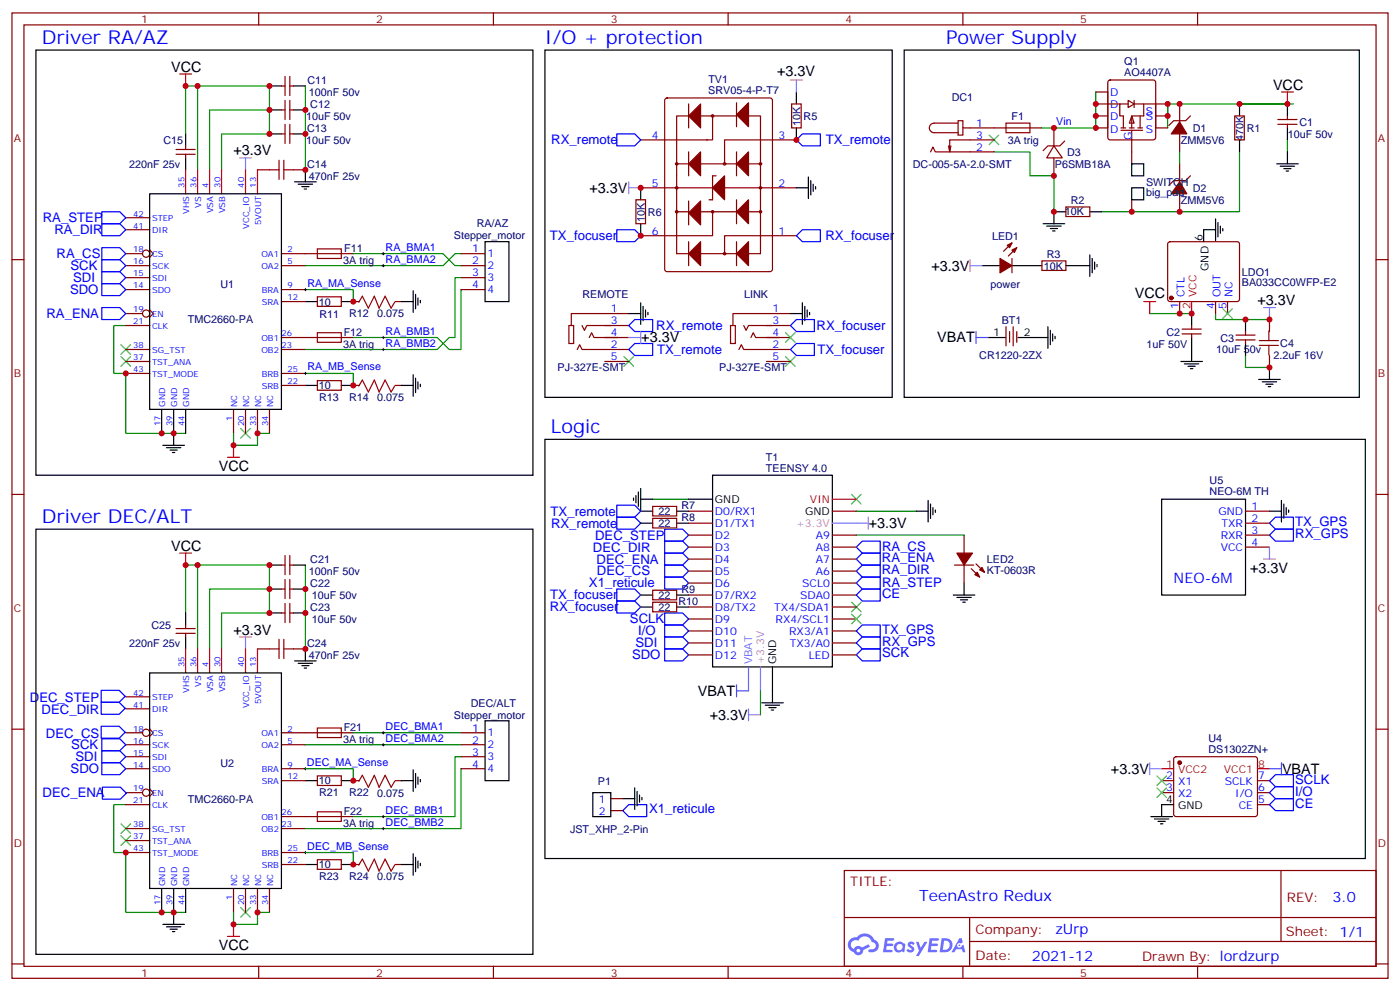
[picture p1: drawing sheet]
<svg xmlns="http://www.w3.org/2000/svg" width="412mm" height="292mm" viewBox="0 0 412 292" stroke-linecap="round" stroke-linejoin="round" font-family="sans-serif">
<g fill="none" stroke="#870000" stroke-width=".35">
<path d="M3.5 3.8h405.4v284.3h-405.4zM7.1 7.3h398.2v277.3h-398.2zM76.2 3.8v3.5M145.3 3.8v3.5M214.5 3.8v3.5M283.6 3.8v3.5M352.8 3.8v3.5M3.5 76.5h3.6M405.3 76.5h3.6M3.5 145.6h3.6M405.3 145.6h3.6M3.5 214.8h3.6"/>
<path d="M405.3 214.8h3.6M248.7 256.4h156.6v28.2h-156.6zM377.3 256.4v20.9M248.7 270.2h156.5M285.6 277.3h119.6M285.6 270.2v14.2M3.5 283.9h3.6M76.2 284.6v3.5M145.3 284.6v3.5M214.5 284.6v3.5M283.6 284.6v3.5M352.8 284.6v3.5"/>
<path d="M405.3 283.9h3.6"/>
</g>
<g fill="#5487ff">
<path d="M267.7 277.6a1.22 1.22 0 0 1 1.7 .2l-.4 .6a.47 .47 0 0 0-.3-.4 .47 .47 0 0 0-.5 .2l.1 .2a1.14 1.14 0 0 1 .8 1.8 1.14 1.14 0 0 1-1.9 0l-.2-.2 .5-.6 .7 .5a.29 .29 0 0 0 .3-.3 .29 .29 0 0 0-.2-.3 1.04 1.04 0 0 1-.6-1.7z"/>
<path d="M260.7 276.3h2.4l.3 .2-.2 .5-1.8 .1-.1 .8h1.5l.3 .4-.3 .4h-1.6l-.2 1.1h1.7l.2 .3-.2 .3-2.6 .1z"/>
<path d="M273.8 276.3h2.4l.3 .2-.1 .5-1.8 .1-.2 .8h1.6l.3 .4-.4 .4h-1.6l-.1 1.1h1.7l.2 .3-.2 .3-2.6 .1z"/>
<path d="M282.6 276.3h.7l.3 1.3-.6 .3a.69 .69 0 0 0-1 .3 .69 .69 0 0 0 .4 .9 .69 .69 0 0 0 .9-.6l.5-.2 .6 2.2h-.8l-.2-.9h-1.8l-.5 .9h-.8z"/>
<path d="M269.8 277.4h.8l.6 1.8 1.1-1.8h.9l-2.6 4.2h-.8l.9-1.5z"/>
<path d="M277.4 276.3l-.6 4.2h1.3a2.11 2.11 0 0 0 2.5-2.1 2.11 2.11 0 0 0-2.5-2.1zM278.1 277.1a1.39 1.39 0 0 1 1.7 1.4 1.39 1.39 0 0 1-1.8 1.3h-.3z"/>
<path d="M263.7 277.9a1.54 1.54 0 0 0-.1 2.2 1.54 1.54 0 0 0 2.2 .1l.6 .3 .3-2.3-.2-.3h-.4a1.49 1.49 0 0 0-2.4 0zM264 278.9a.94 .94 0 0 1 1.8 0 .94 .94 0 0 1-1.8 0z"/>
<path d="M250.4 276.7a2.18 2.18 0 0 0 1.1 3.7 1.44 1.44 0 0 0 1.6 .9 1.44 1.44 0 0 0 1.2-1.4l2-1.1-.5-.7-1.9 1a1.47 1.47 0 0 0-2.4 .4 1.39 1.39 0 0 1-.7-1.9 1.39 1.39 0 0 1 2-.5 2.12 2.12 0 0 1 2.2-1.3 2.12 2.12 0 0 1 1.9 1.7 1.14 1.14 0 0 1 1.1 1.4 1.14 1.14 0 0 1-1.7 .7 .43 .43 0 0 0-.5 .4 .43 .43 0 0 0 .4 .5 1.98 1.98 0 0 0 2.5-1.2 1.98 1.98 0 0 0-1.2-2.6 3.1 3.1 0 0 0-5.3-.6l-.9 .1zM252.3 280a.55 .55 0 0 1 1.1 0 .55 .55 0 0 1-1.1 0z"/>
<circle cx="282.6" cy="278.4" r=".26"/>
</g>
<g fill="none" stroke="#000" stroke-width=".35">
<path d="M266.3 14.7h134.1v102.4h-134.1zM54.7 39.4v3.6M79.4 25.3h3.5M79.4 39.4h3.5M79.4 32.4h3.5M86.4 25.3h3.6M86.4 39.4h3.6M86.4 32.4h3.6M54.7 46.5v3.5M289.3 78.2h5.3M298.1 78.2h8.8M314 78.2h7"/>
<path d="M321 75.1v6.3M321.7 76.1v4.3M322.4 77.2v2.1M323.1 77.9v.7M90 88.8h3.5M100.5 88.8h3.6M90 113.5h3.5M100.5 113.5h3.6M79.4 173.5h3.5M79.4 166.4h3.5M86.4 173.5h3.6M86.4 166.4h3.6"/>
<path d="M54.7 180.6v3.5M54.7 187.6v3.5M79.4 180.6h3.5M86.4 180.6h3.6M90 229.9h3.5M100.5 229.9h3.6M90 254.6h3.5M100.5 254.6h3.6"/>
</g>
<g fill="none" stroke="#870000" stroke-width=".35">
<path d="M82.9 25.3h1.1M82.9 39.4h1.1M82.9 32.4h1.1M84 22.5v5.7M84 29.6v5.6M84 36.6v5.7M85.4 22.5v5.7M85.4 29.6v5.6M85.4 36.6v5.7M85.4 25.3h1M85.4 39.4h1M85.4 32.4h1"/>
<path d="M322.8 34.1h3.5M322.8 30.6h7M322.8 27.1h3.5v10.6h-3.5M326.6 23.8l.4-.2h12.7l.5 .2 .2 .5v16.2l-.2 .5-.5 .2h-12.7l-.5-.2-.2-.5v-16.2zM333.4 38.4v6.3M336.9 30.6h7.1M340.4 34.1h3.6M340.4 30.6v7.1h3.6M347.5 30.6v5.3M347.5 39.4v5.3M350.7 34.1l-1.5 1.5h-3.5l-1.4 1.4M51.9 45.4h5.6"/>
<path d="M51.9 44h5.6M54.7 43v1M54.7 45.4v1.1M75.8 50h3.6M86.4 50h3.6M347.5 48.3v5.3M347.5 57.1v5.3M350.7 51.8l-1.5 1.4h-3.5l-1.4 1.4M298.1 71.5l-2.5 2.5M298.1 76.1v4.3M299.5 73l-2.5 2.4M306.9 76.8h7.1v2.9h-7.1z"/>
<path d="M93.5 87.4h7v2.8h-7zM93.5 112.1h7v2.8h-7zM104.1 113.5h1.7M116.4 113.5h1.8M82.9 173.5h1.1M82.9 166.4h1.1M84 163.6v5.7M84 170.7v5.6M84 177.7v5.7M85.4 163.6v5.7M85.4 170.7v5.6M85.4 177.7v5.7"/>
<path d="M85.4 173.5h1M85.4 166.4h1M51.9 186.5h5.6M51.9 185.1h5.6M54.7 184.1v1M54.7 186.5v1.1M75.8 191.1h3.6M82.9 180.6h1.1M85.4 180.6h1M86.4 191.1h3.6M93.5 228.5h7v2.9h-7zM104.1 229.9h1.7"/>
<path d="M116.4 229.9h1.8M93.5 253.2h7v2.8h-7zM104.1 254.6h1.7M116.4 254.6h1.8"/>
</g>
<path d="M79.4 50h2.8M82.2 47.2v5.6M83.6 50h2.8M83.6 47.2v5.6M105.7 113.7l1-1.8 1.8 3.6 1.8-3.6 1.4 3.6 1.7-3.6 1.8 3.6 1.1-1.8M79.4 191.1h2.8M82.2 188.3v5.7M83.6 188.3v5.7M83.6 191.1h2.8M105.7 230.1l1-1.7 1.8 3.5 1.8-3.5 1.4 3.5 1.7-3.5 1.8 3.5 1.1-1.8M105.7 254.8l1-1.8 1.8 3.6 1.8-3.6 1.4 3.6 1.7-3.6 1.8 3.6 1.1-1.8" fill="none" stroke="#a10000" stroke-width=".35"/>
<g fill="none" stroke="#008700" stroke-width=".35">
<path d="M58.2 25.3h-3.5v14.1M79.4 32.4h-17.7v17.6M90 25.3v24.7M344 30.6v7.1M379.2 30.6h-35.2v3.5M58.2 50v-24.7h21.2v14.1h-14.1v10.6M37 95.9h-3.5v14.1h3.5v17.6h17.7M90 85.3h14.1v3.5M58.2 166.4h-3.5v14.2M79.4 173.5h-17.7v17.6M90 166.4v24.7M58.2 191.1v-24.7h21.2v14.2h-14.1v10.5"/>
<path d="M37 237h-3.5v14.1h3.5v17.6h17.7"/>
</g>
<path d="M35.6 105.1l2.9 2.8M35.6 101.5l2.9 2.9M38.5 105.1l-2.9 2.8M38.5 101.5l-2.9 2.9M70.9 126.2l2.8 2.8M73.7 126.2l-2.8 2.8M35.6 242.6l2.9 2.9M35.6 246.2l2.9 2.8M38.5 242.6l-2.9 2.9M38.5 246.2l-2.9 2.8M70.9 267.3l2.8 2.9M73.7 267.3l-2.8 2.9" fill="none" stroke="#3c3" stroke-width=".35"/>
<path d="M70.6 46.5h3.5M72.3 46.5v3.5M70.6 187.6h3.5M72.3 187.6v3.5" fill="none" stroke="#f0f" stroke-width=".35"/>
<path d="M52.9 21.8h3.5M54.7 21.8v3.5M52.9 162.9h3.5M54.7 162.9v3.5" fill="none" stroke="#f00" stroke-width=".35"/>
<g fill="#870000" stroke="#870000" stroke-width=".35">
<path d="M294.6 76.1l3.5 2.1-3.5 2.2z"/>
<path d="M298.1 73.7l1.4-.7-.7 1.4z"/>
<path d="M296.7 72.2l1.4-.7-.7 1.5z"/>
<path d="M347.5 53.6l2.1 3.5h-4.6z"/>
<path d="M347.5 35.9l2.1 3.5h-4.6z"/>
</g>
<g fill="#fff" stroke="#870000" stroke-width=".35">
<path d="M333.4 34.1l.7 2.2h-1.4z"/>
<path d="M332.3 29.6l1.8 1-1.8 1.1z"/>
</g>
<g fill="none" stroke="#870000" stroke-width=".35">
<path d="M282.2 35.6h1.4v4.2h-1.4zM282.2 36.3h-7a1.41 1.41 0 0 0-1.4 1.4 1.41 1.41 0 0 0 1.4 1.4h7M283.6 37.7h23.3M310.4 37.7v5.3M330.2 38.4h6.3M330.2 37.7h1.4M332.3 30.6h-2.5v3.5h1.1v3.6M332.7 37.7h1.4M334.1 30.6h2.8v3.5h-3.5v3.6M334.1 29.6v2.1M335.1 37.7h1.4M335.8 34.1v3.6"/>
<path d="M363.7 34.1h2.8v7.1h-2.8zM376.4 35.2h5.7M376.4 36.6h5.7M379.2 34.1v1.1M379.2 36.6v1.1M274.1 44.7l.7-1.4 .7 1.4h17.3M280.1 43l-.3 1.7M292.8 41.2h-13v3.5l-.4-1.7M310.4 43l2.5 3.5h-4.6zM310.4 46.5v5.3M313.6 41.6l-1.4 1.4h-3.5l-1.4 1.4M37 67.7h7.1"/>
<path d="M37 64.1h7.1M37 78.2h7.1M37 74.7h5M44.1 73.7l1.1 1-1.1 1.1M82.9 78.2h7.1M82.9 74.7h21.2M135.8 78.2h7.1M135.8 74.7h7.1M314 61h7v2.8h-7zM344.2 71.4l.5-.2h19.7l.5 .2 .2 .5v16.2l-.2 .5-.5 .2h-19.7l-.5-.2-.2-.5v-16.2zM37 81.8h7.1M37 85.3h7.1"/>
<path d="M37 92.4h5M37 95.9h7.1M44.1 91.3l1.1 1.1-1.1 1M82.9 85.3h7.1M82.9 88.8h7.1M82.9 99.4h21.2M104.1 88.8h1.7M116.4 88.8h1.8M135.8 81.8h7.1M135.8 85.3h7.1M167.6 95.9h1.4v5.3h-1.4zM171.4 95.9l.8 1.4 .7-1.4h7"/>
<path d="M173.6 99.4l.7-1.4 .7 1.4h7M178.2 95.9h7M178.2 99.4h7M185.2 92.4h-16.9v3.5M215.2 95.9h1.4v5.3h-1.4zM219.1 95.9l.7 1.4 .7-1.4h7M221.2 99.4l.7-1.4 .7 1.4h7.1M225.8 95.9h7M225.8 99.4h7M232.8 92.4h-16.9v3.5M296.3 96.2v5.7M297.4 97.6v3.2"/>
<path d="M298.4 96.2v5.7M299.5 97.6v3.2M347.5 88.8v3.6M348.2 98.4h5.6M348.2 96.9h5.6M351 95.9v1M351 98.4v1M358.1 88.8v3.6M361.6 88.8v3.6M364.1 98.7h5.6M366.9 97.6v1.1M373.9 94.1v3.5"/>
<path d="M37 106.5h7.1M37 110h7.1M37 102.9h7.1M82.9 110h7.1M82.9 102.9h7.1M82.9 113.5h7.1M170 102.9l.7-1.4 .7 1.4h13.8M178.2 106.5h7M217.7 102.9l.7-1.4 .7 1.4h13.7M225.8 106.5h7M364.1 100.1h5.6M366.9 100.1v1.1"/>
<path d="M373.9 104.7v3.5M68.8 120.6v7M72.3 120.6v7M75.8 120.6v7M79.4 120.6v7M202.8 150.6h7.1M202.8 154.1h7.1M202.8 157.6h7.1M245.2 150.6h7M245.2 157.6h7M284 157.6v5.3M366.9 150.6h7"/>
<path d="M366.9 154.1h7M366.9 157.6h7M202.8 161.1h7.1M202.8 164.7h7.1M202.8 168.2h7.1M202.8 171.7h7.1M202.8 175.3h7.1M202.8 178.8h7.1M245.2 161.1h7M245.2 164.7h7M245.2 168.2h7M245.2 171.7h7"/>
<path d="M245.2 175.3h7M245.2 178.8h7M281.2 166.4h5.6M284 166.4v5.3M286.1 167.5l2.5 2.5M287.5 166.1l2.5 2.5M366.9 161.1h7M202.8 182.3h7.1M202.8 185.8h7.1M202.8 189.4h7.1M202.8 192.9h7.1M245.2 182.3h7"/>
<path d="M245.2 185.8h7M245.2 189.4h7M245.2 192.9h7M37 208.8h7.1M37 205.2h7.1M37 219.4h7.1M37 215.8h5M44.1 214.8l1.1 1-1.1 1.1M82.9 219.4h7.1M82.9 215.8h21.2M37 222.9h7.1M37 226.4h7.1"/>
<path d="M37 233.5h5M37 237h7.1M44.1 232.4l1.1 1.1-1.1 1M82.9 226.4h7.1M82.9 229.9h7.1M179.9 235.2h3.5M179.9 238.8h3.5M342.2 233.5h3.5M342.2 229.9h3.5M346 223.1l.4-.2h23.3l.5 .2 .2 .5v16.5l-.7 .4h-23.5l-.5-.7v-16.2zM370.4 233.5h3.5M370.4 237h3.5"/>
<path d="M370.4 229.9h3.5M37 247.6h7.1M37 251.1h7.1M37 244.1h7.1M82.9 251.1h7.1M82.9 244.1h7.1M82.9 254.6h7.1M82.9 240.5h21.2M68.8 261.7v7M72.3 261.7v7M75.8 261.7v7M79.4 261.7v7"/>
<circle cx="43" cy="74.7" r="1.06"/>
<circle cx="43" cy="92.4" r="1.06"/>
<circle cx="43" cy="215.8" r="1.06"/>
<circle cx="43" cy="233.5" r="1.06"/>
</g>
<g fill="none" stroke="#008700" stroke-width=".35">
<path d="M322.8 27.1v10.6h-15.9M365.1 30.6h15.9M292.8 44.7h10.6v7.1h7v10.6M365.1 44.7v17.7h-40.5M379.2 41.2v3.5M104.1 74.7h26.4l3.6 3.5h1.7M135.8 74.7h-1.7l-3.6 3.5h-40.5M135.8 85.3v17.6h-3.5l-3.5-3.5h-24.7M135.8 81.8h-1.7v17.6h-1.8l-3.5 3.5h-38.8M338.7 92.4h12.3M358.1 92.4v1.7h15.8M90 110h14.1v3.5"/>
<path d="M366.9 104.7v3.5h7M68.8 127.6v3.6h7v-3.6h3.6M192.3 147h10.5M252.2 157.6h31.8M252.2 150.6h17.7M90 219.4h45.8M104.1 215.8h31.7M90 226.4h14.1v3.5M135.8 222.9h-1.7v17.6h-30M135.8 226.4v17.7h-45.8M90 251.1h14.1v3.5M68.8 268.7v3.6h7v-3.6h3.6"/>
</g>
<g fill="none" stroke="#3c3" stroke-width=".35">
<path d="M291.4 39.8l2.8 2.8M294.2 39.8l-2.8 2.8M231.4 98l2.8 2.8M234.2 98l-2.8 2.8M360.2 90.9l2.8 2.9M363 90.9l-2.8 2.9M183.8 105.1l2.8 2.8M186.6 105.1l-2.8 2.8M231.4 105.1l2.8 2.8M234.2 105.1l-2.8 2.8M250.8 145.6l2.8 2.8M253.6 145.6l-2.8 2.8"/>
<path d="M250.8 177.4l2.8 2.8M253.6 177.4l-2.8 2.8M340.8 228.5l2.8 2.9M340.8 232.1l2.8 2.8M343.6 228.5l-2.8 2.9M343.6 232.1l-2.8 2.8"/>
</g>
<g fill="none" stroke="#000" stroke-width=".35">
<path d="M10.6 14.7h146.4v125.3h-146.4zM365.1 30.6v3.5M379.2 30.6v3.5M379.2 37.7v3.5M44.1 57.1h38.8v63.5h-38.8zM365.1 41.2v3.5M376.1 48.3h6.3M377.1 49h4.3M378.2 49.7h2.1M378.9 50.4h.7M379.2 44.7v3.6M142.9 71.2h7v17.6h-7z"/>
<path d="M307.3 65.9h6.3M308.3 66.6h4.3M309.4 67.3h2.1M310.1 68h.7M314 62.4h-3.6v3.5M321 62.4h3.6M358.1 67.7h-3.6v3.5M358.1 64.5v6.3M358.8 65.5v4.3M359.5 66.6v2.1M360.2 67.3v.7M185.2 92.4h3.5"/>
<path d="M188.7 89.2v6.3M189.4 90.2v4.3M190.1 91.3v2.1M190.9 92v.7M232.8 92.4h3.6M236.4 89.2v6.3M237.1 90.2v4.3M237.8 91.3v2.1M238.5 92v.7M291 99.4h5.3M299.9 99.4h8.8M308.7 96.2v6.4"/>
<path d="M309.4 97.3v4.2M310.1 98.4v2.1M310.8 99.1v.7M351 92.4v3.5M351 99.4v7.1M366.9 94.1v3.5M347.8 106.5h6.4M348.9 107.2h4.2M350 107.9h2.1M350.7 108.6h.7M366.9 101.2v3.5M370.8 111.8h6.3"/>
<path d="M371.8 112.5h4.3M372.9 113.2h2.1M373.6 113.9h.7M373.9 108.2v3.6M47.6 120.6v7M51.2 120.6v7M54.7 120.6v7M160.5 129.4h241.7v123.5h-241.7zM209.9 140h35.3v56.4h-35.3zM10.6 155.9h146.4v125.2h-146.4zM186.6 146.7v.7M187.3 146v2.1"/>
<path d="M188 144.9v4.3M188.7 143.9v6.3M188.7 147h3.6M202.8 147h7.1M269.9 150.6h3.5M273.4 147.4v6.3M274.1 148.4v4.3M274.8 149.5v2.1M275.5 150.2v.7M342.2 147h24.7v28.3h-24.7zM373.9 150.6h3.6M377.5 147.4v6.3"/>
<path d="M378.2 148.4v4.3M378.9 149.5v2.1M379.6 150.2v.7M280.8 175.3h6.4M281.9 176h4.2M282.9 176.7h2.1M283.6 177.4h.7M284 171.7v3.6M44.1 198.2h38.8v63.5h-38.8zM227.5 196.4v10.6M224.4 207h6.3M225.4 207.7h4.3"/>
<path d="M226.5 208.4h2.1M227.2 209.1h.7M174.6 233.5h5.3v7h-5.3zM183.4 235.2h3.6M187 232.1v6.3M187.7 233.1v4.2M188.4 234.2v2.1M189.1 234.9v.7M345.7 237h-3.5v3.5M339 240.5h6.4M340.1 241.2h4.2M341.1 241.9h2.2"/>
<path d="M341.8 242.6h.7M47.6 261.7v7M51.2 261.7v7M54.7 261.7v7"/>
</g>
<g fill="none" stroke="#f00" stroke-width=".35">
<path d="M54.7 50v7.1M58.2 50v7.1M61.7 50v7.1M65.3 50v7.1M72.3 50v7.1M75.8 50v7.1M351 88.8v3.6M67 134.7h3.6M68.8 131.2v3.5M245.2 147h7M54.7 191.1v7.1M58.2 191.1v7.1"/>
<path d="M61.7 191.1v7.1M65.3 191.1v7.1M72.3 191.1v7.1M75.8 191.1v7.1M342.2 226.4h3.5M370.4 226.4h3.5M67 275.8h3.6M68.8 272.3v3.5"/>
</g>
<g fill="#870000" stroke="#870000" stroke-width=".35">
<path d="M287.2 169.3l.7-.7 .7 1.4z"/>
<path d="M288.6 167.9l.7-.8 .7 1.5z"/>
<path d="M281.9 162.9h4.6l-2.5 3.5z"/>
<circle cx="345" cy="87.8" r=".53"/>
<circle cx="347.5" cy="224.6" r=".53"/>
</g>
<path d="M296.3 36.3h7.1v2.8h-7.1zM93.5 73.3h7v2.8h-7zM93.5 98h7v2.8h-7zM105.7 89l1-1.8 1.8 3.6 1.8-3.6 1.4 3.6 1.7-3.6 1.8 3.6 1.1-1.8M373.8 97.5v2.8M370.9 101.7h5.7M370.9 100.3h5.7M373.8 101.7v2.9M93.5 214.4h7v2.8h-7zM93.5 239.1h7v2.8h-7z" fill="none" stroke="#a10000" stroke-width=".35"/>
<g fill="none" stroke="#00f" stroke-width=".35">
<path d="M30 76.5h5.3l1.7 1.7-1.7 1.8h-5.3zM30 62.4h5.3l1.7 1.7-1.7 1.8h-5.3zM30 65.9h5.3l1.7 1.8-1.7 1.7h-5.3zM30 73h5.3l1.7 1.7-1.7 1.8h-5.3zM30 80h5.3l1.7 1.8-1.7 1.7h-5.3zM30 83.5h5.3l1.7 1.8-1.7 1.8h-5.3zM30 90.6h5.3l1.7 1.8-1.7 1.7h-5.3zM185.2 95.9l1.8-1.8h5.3v3.5h-5.3zM187 101.2h5.3v3.5h-5.3l-1.8-1.8zM195.8 155.9h5.3l1.7 1.7-1.7 1.8h-5.3zM195.8 159.4h5.3l1.7 1.7-1.7 1.8h-5.3zM373.9 154.1l1.8-1.8h5.3v3.6h-5.3z"/>
<path d="M373.9 157.6l1.8-1.7h5.3v3.5h-5.3zM195.8 170h5.3l1.7 1.7-1.7 1.8h-5.3zM195.8 162.9h5.3l1.7 1.8-1.7 1.7h-5.3zM195.8 166.4h5.3l1.7 1.8-1.7 1.8h-5.3zM252.2 171.7l1.8-1.7h5.3v3.5h-5.3zM252.2 168.2l1.8-1.8h5.3v3.6h-5.3zM252.2 161.1l1.8-1.7h5.3v3.5h-5.3zM252.2 164.7l1.8-1.8h5.3v3.5h-5.3zM195.8 187.6h5.3l1.7 1.8-1.7 1.7h-5.3zM195.8 191.1h5.3l1.7 1.8-1.7 1.8h-5.3zM195.8 184.1h5.3l1.7 1.7-1.7 1.8h-5.3zM195.8 180.6h5.3l1.7 1.7-1.7 1.8h-5.3z"/>
<path d="M252.2 192.9l1.8-1.8h5.3v3.6h-5.3zM252.2 185.8l1.8-1.7h5.3v3.5h-5.3zM252.2 189.4l1.8-1.8h5.3v3.5h-5.3zM29.8 203.3h5.3l1.8 1.8-1.8 1.8h-5.3zM29.8 206.9h5.3l1.8 1.7-1.8 1.8h-5.3zM29.8 213.9h5.3l1.8 1.8-1.8 1.7h-5.3zM30 217.6h5.3l1.7 1.8-1.7 1.7h-5.3zM30 221.1h5.3l1.7 1.8-1.7 1.7h-5.3zM30 224.6h5.3l1.7 1.8-1.7 1.8h-5.3zM30.2 231.9h5.3l1.7 1.7-1.7 1.8h-5.3zM183.4 238.8l1.8-1.8h5.3v3.5h-5.3zM373.9 229.9l1.8-1.7h5.3v3.5h-5.3z"/>
<path d="M373.9 233.5l1.8-1.8h5.3v3.5h-5.3zM373.9 237l1.8-1.8h5.3v3.6h-5.3z"/>
</g>
<path d="M89.6 85.3h.7M90 84.9v.8M89.6 110h.7M90 109.6v.7M89.6 226.4h.7M90 226.1v.7M89.6 251.1h.7M90 250.8v.7" fill="none" stroke="#000" stroke-width=".29"/>
<path d="M245.2 154.1h7M224 196.4v7.1" fill="none" stroke="#f0f" stroke-width=".35"/>
<path d="M220.5 196.4v7.1" fill="none" stroke="#93f" stroke-width=".35"/>
<path d="M196 29.1l.5-.2h30.3l.7 .4v50l-.4 .7h-30.6l-.7-.5v-49.9z" fill="#fff" stroke="#870000" stroke-width=".35"/>
<g fill="none" stroke="#870000" stroke-width=".35">
<path d="M188.7 55.3h7.1M188.7 41.2h7.1M199.3 51.8v22.9h24.7v-22.9M202.8 59.2v7.1M211 51.8h-1.1v7h-1.1M217 58.8v7.1M227.5 55.3h7.1M227.5 41.2h7.1M199.3 62.4h24.7M202.8 71.2v7M209.9 62.4v7h-21.2M217 71.2v7"/>
<path d="M234.6 69.4h-21.2v5.3"/>
</g>
<g fill="#870000" stroke="#870000" stroke-width=".35">
<path d="M217 74.7l3.5-3.5v7z"/>
<path d="M202.8 74.7l3.6-3.5v7z"/>
<path d="M209.9 55.3l3.5-3.5v7z"/>
<path d="M202.8 62.7l3.6-3.5v7.1z"/>
<path d="M217 62.4l3.5-3.6v7.1z"/>
</g>
<circle cx="208.1" cy="41.2" r=".18" fill="#870000"/>
<path d="M199.3 55.3h10.6M213.4 55.3h14.1" fill="none" stroke="#870000" stroke-width=".35"/>
<g fill="#870000">
<circle cx="213.1" cy="74.7" r=".18"/>
<circle cx="209.5" cy="62.4" r=".18"/>
</g>
<g fill="#870000" stroke="#870000" stroke-width=".35">
<path d="M217 48.3l3.5-3.6v7.1z"/>
<path d="M202.8 48.3l3.6-3.6v7.1z"/>
<path d="M202.8 34.1l3.6-3.5v7.1z"/>
<path d="M217 33.8l3.5-3.5v7z"/>
</g>
<g fill="none" stroke="#870000" stroke-width=".35">
<path d="M202.8 34.1h-3.5v14.2M202.8 30.6v7.1M206.4 34.1h10.6M209.9 34.1v7.1h-14.1M217 30.3v7M220.5 34.1h3.5v14.2M233.2 30.6h2.8v7.1h-2.8zM187.3 58.8h2.8v7.1h-2.8zM195.8 55.3h3.5M202.8 48.3h-3.5v3.5M202.8 44.7v7.1M206.4 48.3h10.6"/>
<path d="M217 44.7v7.1M220.5 48.3h3.5v3.5M227.5 41.2h-14.1v7.1M333.4 44.7v3.6M333.4 58.8v3.6M192.3 149.2h7v2.8h-7zM192.3 152.7h7v2.8h-7zM192.3 173.8h7v2.9h-7zM192.3 177.4h7v2.8h-7zM135.8 219.4h7.1M135.8 215.8h7.1M135.8 226.4h7.1"/>
<path d="M135.8 222.9h7.1"/>
<circle cx="209.9" cy="34.1" r=".35"/>
<circle cx="199.3" cy="48.3" r=".35"/>
<circle cx="199.3" cy="55.3" r=".35"/>
<circle cx="213.4" cy="48.3" r=".35"/>
<circle cx="224" cy="48.3" r=".35"/>
<circle cx="224" cy="55.3" r=".35"/>
<circle cx="199.3" cy="62.4" r=".35"/>
<circle cx="209.9" cy="62.4" r=".35"/>
<circle cx="213.4" cy="74.7" r=".35"/>
<circle cx="224" cy="62.4" r=".35"/>
</g>
<g fill="none" stroke="#000" stroke-width=".35">
<path d="M160.5 14.7h102.3v102.4h-102.3zM234.6 27.1v3.5M234.6 37.7v3.5M86.8 53.6h6.3M87.8 54.3h4.3M88.9 55h2.1M89.6 55.7h.7M90 50v3.6M188.7 55.3v3.5M234.6 55.3h3.5M238.1 52.1v6.4M238.8 53.2v4.2"/>
<path d="M239.5 54.3v2.1M240.2 55v.7M333.4 48.3h3.5v3.5h-3.5zM333.4 55.3h3.5v3.5h-3.5zM188.7 65.9v3.5M118.2 88.8h3.5M121.7 85.7v6.3M122.4 86.7v4.2M123.1 87.8v2.1M123.8 88.5v.7M118.2 113.5h3.5M121.7 110.3v6.4"/>
<path d="M122.4 111.4v4.2M123.1 112.5v2.1M123.8 113.2v.7M48 131.2h6.3M49 131.9h4.3M50.1 132.6h2.1M50.8 133.3h.7M51.2 127.6v3.6M188.7 150.6h3.6M188.7 154.1h3.6M199.3 150.6h3.5M199.3 154.1h3.5"/>
<path d="M188.7 175.3h3.6M188.7 178.8h3.6M199.3 175.3h3.5M199.3 178.8h3.5M86.8 194.7h6.3M87.8 195.4h4.3M88.9 196.1h2.1M89.6 196.8h.7M90 191.1v3.6M142.9 212.3h7v17.6h-7zM118.2 229.9h3.5M121.7 226.8v6.3"/>
<path d="M122.4 227.8v4.3M123.1 228.9v2.1M123.8 229.6v.7M118.2 254.6h3.5M121.7 251.5v6.3M122.4 252.5v4.3M123.1 253.6v2.1M123.8 254.3v.7M48 272.3h6.3M49 273h4.3M50.1 273.7h2.1M50.8 274.4h.7"/>
<path d="M51.2 268.7v3.6"/>
</g>
<path d="M181.7 39.4h5.3l1.7 1.8-1.7 1.8h-5.3zM234.6 41.2l1.8-1.8h5.3v3.6h-5.3zM181.7 67.7h5.3l1.7 1.7-1.7 1.8h-5.3zM236.4 67.7h5.3v3.5h-5.3l-1.8-1.8zM232.8 95.9l1.8-1.8h5.3v3.5h-5.3zM234.6 101.2h5.3v3.5h-5.3l-1.8-1.8zM181.7 148.8h5.3l1.7 1.8-1.7 1.7h-5.3zM181.7 152.3h5.3l1.7 1.8-1.7 1.8h-5.3zM181.7 177h5.3l1.7 1.8-1.7 1.8h-5.3zM181.7 173.5h5.3l1.7 1.8-1.7 1.7h-5.3zM254 173.5h5.3v3.5h-5.3l-1.8-1.7z" fill="none" stroke="#00f" stroke-width=".35"/>
<g fill="none" stroke="#000" stroke-width=".29">
<path d="M310.1 37.7h.7M310.4 37.3v.7M112.5 74.7h.7M112.5 78.2h.7M112.9 74.4v.7M112.9 77.9v.7M112.5 99.4h.7M112.9 99.1v.7M112.5 102.9h.7M112.9 102.6v.7M112.5 215.8h.7M112.5 219.4h.7"/>
<path d="M112.9 215.5v.7M112.9 219v.7M112.5 240.5h.7M112.5 244.1h.7M112.9 240.2v.7M112.9 243.7v.7"/>
</g>
<g fill="none" stroke="#f0f" stroke-width=".35">
<path d="M232.8 23.6h3.6M234.6 23.6v3.5M185.2 55.3h3.5M185.2 53.6v3.5M285.8 78.2h3.5M285.8 76.5v3.5M185.2 99.4h3.5M188.7 97.6v3.6M372.2 90.6h3.5M373.9 90.6v3.5M252.2 154.1h3.6M255.8 152.3v3.6"/>
<path d="M372.2 164.7h3.5M373.9 161.1v3.6M220.5 210.5h3.5M220.5 208.8v3.5M338.7 226.4h3.5M338.7 224.6v3.6"/>
</g>
<path d="M377.5 27.1h3.5M379.2 27.1v3.5M336.9 88.8h3.5M338.7 88.8v3.6" fill="none" stroke="#f00" stroke-width=".35"/>
<path d="M347.5 44.7v3.6M224 203.5v7" fill="none" stroke="#008700" stroke-width=".35"/>
<path d="M287.5 99.4h3.5M287.5 97.6v3.6M217 203.5h3.5M217 201.7v3.5M373.9 226.4h3.6M377.5 224.6v3.6" fill="none" stroke="#90f" stroke-width=".35"/>
<path d="M250.8 180.9l2.8 2.8M253.6 180.9l-2.8 2.8" fill="none" stroke="#3c3" stroke-width=".35"/>
<g fill="#c00">
<circle cx="51.2" cy="127.6" r=".88"/>
<circle cx="47.6" cy="127.6" r=".88"/>
<circle cx="37" cy="110" r=".88"/>
<circle cx="37" cy="251.1" r=".88"/>
<circle cx="47.6" cy="268.7" r=".88"/>
<circle cx="51.2" cy="268.7" r=".88"/>
<circle cx="322.8" cy="30.6" r=".88"/>
<circle cx="322.8" cy="34.1" r=".88"/>
<circle cx="322.8" cy="37.7" r=".88"/>
<circle cx="344" cy="30.6" r=".88"/>
<circle cx="344" cy="34.1" r=".88"/>
<circle cx="347.5" cy="30.6" r=".88"/>
<circle cx="379.2" cy="30.6" r=".88"/>
<circle cx="373.9" cy="94.1" r=".88"/>
<circle cx="347.5" cy="92.4" r=".88"/>
<circle cx="351" cy="92.4" r=".88"/>
<circle cx="373.9" cy="108.2" r=".88"/>
<circle cx="68.8" cy="131.2" r=".88"/>
<circle cx="75.8" cy="127.6" r=".88"/>
<circle cx="75.8" cy="268.7" r=".88"/>
<circle cx="79.4" cy="39.4" r=".88"/>
<circle cx="90" cy="39.4" r=".88"/>
<circle cx="79.4" cy="32.4" r=".88"/>
<circle cx="90" cy="32.4" r=".88"/>
<circle cx="79.4" cy="25.3" r=".88"/>
<circle cx="54.7" cy="25.3" r=".88"/>
<circle cx="58.2" cy="25.3" r=".88"/>
<circle cx="79.4" cy="180.6" r=".88"/>
<circle cx="90" cy="180.6" r=".88"/>
<circle cx="79.4" cy="173.5" r=".88"/>
<circle cx="90" cy="173.5" r=".88"/>
<circle cx="79.4" cy="166.4" r=".88"/>
<circle cx="54.7" cy="166.4" r=".88"/>
<circle cx="58.2" cy="166.4" r=".88"/>
<circle cx="104.1" cy="113.5" r=".88"/>
<circle cx="104.1" cy="88.8" r=".88"/>
<circle cx="104.1" cy="254.6" r=".88"/>
<circle cx="104.1" cy="229.9" r=".88"/>
<circle cx="68.8" cy="272.3" r=".88"/>
<circle cx="366.9" cy="94.1" r=".88"/>
<circle cx="310.4" cy="37.7" r=".88"/>
<circle cx="310.4" cy="51.8" r=".88"/>
<circle cx="188.7" cy="69.4" r=".88"/>
<circle cx="188.7" cy="55.3" r=".88"/>
<circle cx="234.6" cy="41.2" r=".88"/>
<circle cx="365.1" cy="30.6" r=".88"/>
<circle cx="90" cy="191.1" r=".88"/>
<circle cx="90" cy="50" r=".88"/>
<circle cx="310.4" cy="62.4" r=".88"/>
<circle cx="347.5" cy="62.4" r=".88"/>
<circle cx="333.4" cy="62.4" r=".88"/>
</g>
<g font-size="5.6" fill="#00f">
<text x="12.3" y="13">Driver RA/AZ</text>
<text x="160.5" y="13">I/O + protection</text>
<text x="278.7" y="13">Power Supply</text>
<text x="162.3" y="127.6">Logic</text>
<text x="12.3" y="154.1">Driver DEC/ALT</text>
</g>
<text font-size="4.6" fill="#00f" x="270.8" y="265.4">TeenAstro Redux</text>
<g font-size="4.2">
<text x="50.4" y="21.1">VCC</text>
<text x="228.9" y="22.4">+3.3V</text>
<text x="375" y="26.4">VCC</text>
<text x="68.8" y="45.8">+3.3V</text>
<text x="173.7" y="56.8">+3.3V</text>
<text x="274.3" y="79.7">+3.3V</text>
<text x="334.3" y="87.7">VCC</text>
<text x="370.4" y="89.9">+3.3V</text>
<text x="188.9" y="100.8">+3.3V</text>
<text x="276.1" y="100.8">VBAT</text>
<text x="64.4" y="138.7">VCC</text>
<text x="255.9" y="155.5">+3.3V</text>
<text x="50.4" y="162.2">VCC</text>
<text x="368.3" y="168.6">+3.3V</text>
<text x="68.8" y="186.9">+3.3V</text>
<text x="205.6" y="204.9">VBAT</text>
<text x="209.1" y="212">+3.3V</text>
<text x="327.3" y="227.8">+3.3V</text>
<text x="377.7" y="227.9">VBAT</text>
<text x="64.4" y="279.8">VCC</text>
</g>
<g font-size="4.2" fill="#00f">
<text x="345.7" y="171.7">NEO-6M</text>
<text x="392.5" y="265.7">3.0</text>
<text x="310.9" y="275.2">zUrp</text>
<text x="304" y="283">2021-12</text>
</g>
<g font-size="3.9" fill="#00f">
<text x="162.4" y="42.5">RX_remote</text>
<text x="243.2" y="42.5">TX_remote</text>
<text x="12.6" y="65.4">RA_STEP</text>
<text x="16" y="69">RA_DIR</text>
<text x="162" y="70.7">TX_focuser</text>
<text x="243.1" y="70.7">RX_focuser</text>
<text x="16.7" y="76">RA_CS</text>
<text x="20.8" y="79.6">SCK</text>
<text x="21.6" y="83.1">SDI</text>
<text x="20.6" y="86.6">SDO</text>
<text x="13.7" y="93.6">RA_ENA</text>
<text x="193.3" y="97.2">RX_remote</text>
<text x="240.6" y="97.2">RX_focuser</text>
<text x="193.5" y="104.2">TX_remote</text>
<text x="240.8" y="104.2">TX_focuser</text>
<text x="162.2" y="151.9">TX_remote</text>
<text x="162.3" y="155.4">RX_remote</text>
<text x="381.5" y="154.8">TX_GPS</text>
<text x="175.3" y="158.9">DEC_STEP</text>
<text x="381.5" y="158.3">RX_GPS</text>
<text x="174.6" y="162.5">DEC_DIR</text>
<text x="175.7" y="166">DEC_ENA</text>
<text x="259.8" y="165.4">RA_ENA</text>
<text x="259.8" y="162.3">RA_CS</text>
<text x="173.5" y="173">X1_reticule</text>
<text x="175.8" y="169.5">DEC_CS</text>
<text x="259.7" y="169">RA_DIR</text>
<text x="259.8" y="172.8">RA_STEP</text>
<text x="162" y="176.6">TX_focuser</text>
<text x="259.8" y="176.1">CE</text>
<text x="161.9" y="180.1">RX_focuser</text>
<text x="185.5" y="183.6">SCLK</text>
<text x="187.2" y="190.7">SDI</text>
<text x="188" y="187.1">I/O</text>
<text x="259.8" y="186.7">TX_GPS</text>
<text x="259.8" y="190.2">RX_GPS</text>
<text x="186.2" y="194.2">SDO</text>
<text x="259.8" y="193.7">SCK</text>
<text x="8.8" y="206.8">DEC_STEP</text>
<text x="12.2" y="210.3">DEC_DIR</text>
<text x="13.5" y="217.4">DEC_CS</text>
<text x="21" y="220.6">SCK</text>
<text x="20.8" y="227.6">SDO</text>
<text x="22.2" y="224.1">SDI</text>
<text x="381.5" y="230.8">SCLK</text>
<text x="12.5" y="234.7">DEC_ENA</text>
<text x="191.2" y="239.5">X1_reticule</text>
<text x="381.5" y="234.3">I/O</text>
<text x="381.5" y="237.9">CE</text>
</g>
<g font-size="3.9" fill="#800">
<text x="250.5" y="261">TITLE:</text>
<text x="379.1" y="265.7">REV:</text>
<text x="287.4" y="275.2">Company:</text>
<text x="378.7" y="275.8">Sheet: 1/1</text>
<text x="287.4" y="282.9">Date:</text>
<text x="336.4" y="282.9">Drawn By: lordzurp</text>
</g>
<g font-size="3.2" fill="#800">
<text x="41.6" y="6.8">1</text>
<text x="110.8" y="6.8">2</text>
<text x="179.9" y="6.8">3</text>
<text x="249.1" y="6.8">4</text>
<text x="318.2" y="6.8">5</text>
<text x="4.1" y="41.9">A</text>
<text x="405.9" y="41.9">A</text>
<text x="4.1" y="111.1">B</text>
<text x="405.9" y="111.1">B</text>
<text x="4.1" y="180.2">C</text>
<text x="405.9" y="180.2">C</text>
<text x="4.1" y="249.3">D</text>
<text x="405.9" y="249.3">D</text>
<text x="41.6" y="287.6">1</text>
<text x="110.8" y="287.6">2</text>
<text x="179.9" y="287.6">3</text>
<text x="249.1" y="287.6">4</text>
<text x="318.2" y="287.6">5</text>
</g>
<g font-size="3.2" fill="#000080">
<text x="331.2" y="22.5">AO4407A</text>
<text x="331.2" y="19.3">Q1</text>
<text x="90.6" y="24.7">C11</text>
<text x="91" y="28.2">100nF 50v</text>
<text x="208.7" y="27.8">SRV05-4-P-T7</text>
<text x="208.7" y="24.6">TV1</text>
<text x="280.3" y="29.7">DC1</text>
<text x="90.2" y="35.3">10uF 50v</text>
<text x="91.4" y="31.8">C12</text>
<text x="236.7" y="35.3">R5</text>
<text x="297.9" y="35.3">F1</text>
<text x="90.5" y="38.8">C13</text>
<text x="235.8" y="37.1" transform="rotate(-90 235.8 37.1)">10K</text>
<text x="351.4" y="38.8">D1</text>
<text x="366.3" y="41.5" transform="rotate(-90 366.3 41.5)">470K</text>
<text x="367.2" y="38.8">R1</text>
<text x="379.4" y="40.6">10uF 50v</text>
<text x="382.8" y="37">C1</text>
<text x="48.1" y="42.3">C15</text>
<text x="90.2" y="42.3">10uF 50v</text>
<text x="296.9" y="42.3">3A trig</text>
<text x="314.3" y="45.8">D3</text>
<text x="347.9" y="42.4">ZMM5V6</text>
<text x="38.1" y="49.4">220nF 25v</text>
<text x="90.5" y="49.4">C14</text>
<text x="91" y="53">470nF 25v</text>
<text x="268.9" y="49.4">DC-005-5A-2.0-SMT</text>
<text x="310.7" y="49.4">P6SMB18A</text>
<text x="337.6" y="57.8">big_pad</text>
<text x="337.6" y="54.7">SWITCH</text>
<text x="351.4" y="56.5">D2</text>
<text x="189.9" y="65.3" transform="rotate(-90 189.9 65.3)">10K</text>
<text x="190.9" y="63.5">R6</text>
<text x="313.6" y="63.4">10K</text>
<text x="315.4" y="60">R2</text>
<text x="347.9" y="60">ZMM5V6</text>
<text x="133.7" y="70.5">Stepper_motor</text>
<text x="140.4" y="67">RA/AZ</text>
<text x="292.2" y="70.6">LED1</text>
<text x="101.1" y="77.7">3A trig</text>
<text x="101.4" y="74.1">F11</text>
<text x="308.3" y="75.9">R3</text>
<text x="307.5" y="79.4">10K</text>
<text x="365.8" y="81.2">LDO1</text>
<text x="64.9" y="84.7">U1</text>
<text x="171.6" y="87.7">REMOTE</text>
<text x="219.2" y="87.7">LINK</text>
<text x="291.8" y="84.7">power</text>
<text x="365.8" y="84.3">BA033CC0WFP-E2</text>
<text x="55.4" y="95.3">TMC2660-PA</text>
<text x="94" y="90">10</text>
<text x="94.1" y="93.5">R11</text>
<text x="102.8" y="93.5">R12</text>
<text x="111.1" y="93.5">0.075</text>
<text x="295.1" y="95.3">BT1</text>
<text x="101.2" y="98.8">F12</text>
<text x="343.6" y="98.8">C2</text>
<text x="359.5" y="100.6">C3</text>
<text x="101.1" y="102.4">3A trig</text>
<text x="288.5" y="105.9">CR1220-2ZX</text>
<text x="337.7" y="102.4">1uF 50V</text>
<text x="358.2" y="104.1">10uF 50v</text>
<text x="375.2" y="105.9">2.2uF 16V</text>
<text x="377.1" y="102.4">C4</text>
<text x="164.3" y="109.4">PJ-327E-SMT</text>
<text x="211.9" y="109.4">PJ-327E-SMT</text>
<text x="94" y="114.7">10</text>
<text x="94" y="118.2">R13</text>
<text x="102.8" y="118.2">R14</text>
<text x="111.1" y="118.2">0.075</text>
<text x="225.6" y="135.8">T1</text>
<text x="225.6" y="138.9">TEENSY 4.0</text>
<text x="356.3" y="142.6">U5</text>
<text x="200.7" y="150">R7</text>
<text x="356.3" y="145.8">NEO-6M TH</text>
<text x="194" y="151.7">22</text>
<text x="194" y="155.3">22</text>
<text x="200.7" y="153.5">R8</text>
<text x="91.4" y="165.8">C21</text>
<text x="290.7" y="165.8">LED2</text>
<text x="91" y="169.3">100nF 50v</text>
<text x="91.4" y="172.8">C22</text>
<text x="290.7" y="169">KT-0603R</text>
<text x="91.4" y="179.9">C23</text>
<text x="91.9" y="176.4">10uF 50v</text>
<text x="194" y="176.4">22</text>
<text x="194" y="180">22</text>
<text x="199.8" y="178.2">R10</text>
<text x="200.7" y="174.7">R9</text>
<text x="44.6" y="185.2">C25</text>
<text x="91.9" y="183.4">10uF 50v</text>
<text x="38.1" y="190.5">220nF 25v</text>
<text x="90.5" y="190.5">C24</text>
<text x="91" y="194">470nF 25v</text>
<text x="138.7" y="208.1">DEC/ALT</text>
<text x="101.2" y="215.2">F21</text>
<text x="133.7" y="211.7">Stepper_motor</text>
<text x="101.1" y="218.8">3A trig</text>
<text x="356" y="221.7">DS1302ZN+</text>
<text x="356" y="218.6">U4</text>
<text x="64.9" y="225.8">U2</text>
<text x="94" y="231.1">10</text>
<text x="176.1" y="231.1">P1</text>
<text x="55.4" y="236.4">TMC2660-PA</text>
<text x="94" y="234.6">R21</text>
<text x="101.2" y="239.9">F22</text>
<text x="102.8" y="234.6">R22</text>
<text x="111.1" y="234.6">0.075</text>
<text x="101.1" y="243.5">3A trig</text>
<text x="167.9" y="245.2">JST_XHP_2-Pin</text>
<text x="94" y="255.7">10</text>
<text x="94" y="259.3">R23</text>
<text x="102.8" y="259.3">R24</text>
<text x="111.1" y="259.3">0.075</text>
</g>
<g font-size="3.2" fill="#00f">
<text x="327" y="28.2">D</text>
<text x="327" y="35.2">D</text>
<text x="327" y="31.7">D</text>
<text x="337.6" y="35.2">S</text>
<text x="337.6" y="33.8">S</text>
<text x="192" y="40.9">4</text>
<text x="229.3" y="40.9">3</text>
<text x="287.5" y="37.3">1</text>
<text x="287.5" y="40.9">3</text>
<text x="311.1" y="36.8">Vin</text>
<text x="327" y="39.1">D</text>
<text x="333.4" y="41.2" transform="rotate(-90 333.4 41.2)">G</text>
<text x="337.6" y="39.1">S</text>
<text x="287.5" y="44.4">2</text>
<text x="192" y="55">5</text>
<text x="229.3" y="55">2</text>
<text x="192" y="69.1">6</text>
<text x="229.3" y="69.1">1</text>
<text x="113.6" y="73.8">RA_BMA1</text>
<text x="113.6" y="77.4">RA_BMA2</text>
<text x="139.1" y="77.9">2</text>
<text x="139.1" y="74.4">1</text>
<text x="143.6" y="75.8">1</text>
<text x="139.1" y="81.4">3</text>
<text x="143.6" y="82.8">3</text>
<text x="143.6" y="79.3">2</text>
<text x="90.5" y="84.4">RA_MA_Sense</text>
<text x="139.1" y="84.9">4</text>
<text x="143.6" y="86.4">4</text>
<text x="348.9" y="87.5" transform="rotate(-90 348.9 87.5)">CTL</text>
<text x="359.5" y="87.5" transform="rotate(-90 359.5 87.5)">OUT</text>
<text x="363" y="87.5" transform="rotate(-90 363 87.5)">NC</text>
<text x="179.9" y="92">1</text>
<text x="179.9" y="95.5">3</text>
<text x="227.5" y="92">1</text>
<text x="227.5" y="95.5">3</text>
<text x="347.1" y="91" transform="rotate(-90 347.1 91)">1</text>
<text x="357.7" y="91" transform="rotate(-90 357.7 91)">4</text>
<text x="361.2" y="91" transform="rotate(-90 361.2 91)">5</text>
<text x="113.6" y="98.5">RA_BMB1</text>
<text x="179.9" y="99.1">4</text>
<text x="227.5" y="99.1">4</text>
<text x="113.6" y="102.1">RA_BMB2</text>
<text x="179.9" y="106.1">5</text>
<text x="179.9" y="102.6">2</text>
<text x="227.5" y="106.1">5</text>
<text x="227.5" y="102.6">2</text>
<text x="90.5" y="109.1">RA_MB_Sense</text>
<text x="210.6" y="151.6">D0/RX1</text>
<text x="210.6" y="155.2">D1/TX1</text>
<text x="358.9" y="151.6">GND</text>
<text x="359.8" y="155.2">TXR</text>
<text x="368.7" y="150.2">1</text>
<text x="368.7" y="153.7">2</text>
<text x="210.6" y="158.7">D2</text>
<text x="240.3" y="158.7">A9</text>
<text x="359.6" y="158.7">RXR</text>
<text x="368.7" y="157.3">3</text>
<text x="368.7" y="160.8">4</text>
<text x="210.6" y="162.2">D3</text>
<text x="210.6" y="165.7">D4</text>
<text x="240.3" y="165.7">A7</text>
<text x="240.3" y="162.2">A8</text>
<text x="359.6" y="162.2">VCC</text>
<text x="210.6" y="169.3">D5</text>
<text x="210.6" y="172.8">D6</text>
<text x="236.3" y="172.8">SCL0</text>
<text x="240.3" y="169.3">A6</text>
<text x="210.6" y="176.3">D7/RX2</text>
<text x="210.6" y="179.8">D8/TX2</text>
<text x="228.1" y="179.8">TX4/SDA1</text>
<text x="235.7" y="176.3">SDA0</text>
<text x="210.6" y="183.4">D9</text>
<text x="228.5" y="183.4">RX4/SCL1</text>
<text x="210.6" y="186.9">D10</text>
<text x="210.6" y="190.4">D11</text>
<text x="232.5" y="186.9">RX3/A1</text>
<text x="232.7" y="190.4">TX3/A0</text>
<text x="210.6" y="194">D12</text>
<text x="238.3" y="194">LED</text>
<text x="113.6" y="214.9">DEC_BMA1</text>
<text x="139.1" y="215.5">1</text>
<text x="113.6" y="218.5">DEC_BMA2</text>
<text x="139.1" y="219">2</text>
<text x="143.6" y="220.4">2</text>
<text x="143.6" y="216.9">1</text>
<text x="90.4" y="225.6">DEC_MA_Sense</text>
<text x="139.1" y="226.1">4</text>
<text x="139.1" y="222.5">3</text>
<text x="143.6" y="227.5">4</text>
<text x="143.6" y="223.9">3</text>
<text x="343.5" y="229.6">2</text>
<text x="343.5" y="233.1">3</text>
<text x="347" y="231.4">X1</text>
<text x="360.8" y="231.4">SCLK</text>
<text x="370.6" y="233.1">6</text>
<text x="370.6" y="229.6">7</text>
<text x="113.6" y="239.6">DEC_BMB1</text>
<text x="176.4" y="236.6">1</text>
<text x="347" y="234.9">X2</text>
<text x="363.8" y="234.9">I/O</text>
<text x="364.9" y="238.4">CE</text>
<text x="370.6" y="236.6">5</text>
<text x="113.6" y="243.2">DEC_BMB2</text>
<text x="176.4" y="240.2">2</text>
<text x="90.5" y="250.2">DEC_MB_Sense</text>
</g>
<g font-size="3.2">
<text x="354.2" y="71" transform="rotate(-90 354.2 71)">6</text>
<text x="356" y="79.8" transform="rotate(-90 356 79.8)">GND</text>
<text x="292.6" y="99.1">1</text>
<text x="301.6" y="99.1">2</text>
<text x="210.6" y="148.1">GND</text>
<text x="237.2" y="151.6">GND</text>
<text x="228.6" y="195.7" transform="rotate(-90 228.6 195.7)">GND</text>
<text x="343.5" y="236.6">4</text>
<text x="347" y="238.4">GND</text>
</g>
<g font-size="3.2" fill="#f00">
<text x="352.4" y="87.5" transform="rotate(-90 352.4 87.5)">VCC</text>
<text x="350.7" y="91" transform="rotate(-90 350.7 91)">2</text>
<text x="238.6" y="148.1">VIN</text>
<text x="343.5" y="226.1">1</text>
<text x="347" y="227.8">VCC2</text>
<text x="360.5" y="227.8">VCC1</text>
<text x="370.6" y="226.1">8</text>
</g>
<g font-size="3.2" fill="#f0f">
<text x="234.5" y="155.2">+3.3V</text>
<text x="225.1" y="195.7" transform="rotate(-90 225.1 195.7)">+3.3V</text>
</g>
<text font-size="3.2" fill="#93f" x="221.5" y="195.7" transform="rotate(-90 221.5 195.7)">VBAT</text>
<g font-size="2.5" fill="#00f">
<text x="54.3" y="55.3" transform="rotate(-90 54.3 55.3)">35</text>
<text x="57.9" y="55.3" transform="rotate(-90 57.9 55.3)">36</text>
<text x="61.4" y="55.3" transform="rotate(-90 61.4 55.3)">4</text>
<text x="64.9" y="55.3" transform="rotate(-90 64.9 55.3)">30</text>
<text x="72" y="55.3" transform="rotate(-90 72 55.3)">40</text>
<text x="75.5" y="55.3" transform="rotate(-90 75.5 55.3)">13</text>
<text x="39.2" y="63.8">42</text>
<text x="44.8" y="65.2">STEP</text>
<text x="55.7" y="63" transform="rotate(-90 55.7 63)">VHS</text>
<text x="59.3" y="61.2" transform="rotate(-90 59.3 61.2)">VS</text>
<text x="62.8" y="62.8" transform="rotate(-90 62.8 62.8)">VSA</text>
<text x="66.3" y="62.9" transform="rotate(-90 66.3 62.9)">VSB</text>
<text x="39.2" y="67.3">41</text>
<text x="44.8" y="68.7">DIR</text>
<text x="73.4" y="67.5" transform="rotate(-90 73.4 67.5)">VCC_IO</text>
<text x="76.9" y="66.3" transform="rotate(-90 76.9 66.3)">5VOUT</text>
<text x="39.2" y="77.9">16</text>
<text x="39.2" y="74.4">18</text>
<text x="44.8" y="75.8">CS</text>
<text x="77" y="75.8">OA1</text>
<text x="84.7" y="74.4">2</text>
<text x="84.7" y="77.9">5</text>
<text x="39.2" y="81.4">15</text>
<text x="44.8" y="82.8">SDI</text>
<text x="44.8" y="79.3">SCK</text>
<text x="77" y="79.3">OA2</text>
<text x="39.2" y="84.9">14</text>
<text x="44.8" y="86.4">SDO</text>
<text x="77.1" y="86.4">BRA</text>
<text x="77.1" y="89.9">SRA</text>
<text x="84.7" y="88.5">12</text>
<text x="84.7" y="84.9">9</text>
<text x="39.2" y="92">19</text>
<text x="39.2" y="95.5">21</text>
<text x="44.8" y="93.4">EN</text>
<text x="44.8" y="96.9">CLK</text>
<text x="77" y="100.5">OB1</text>
<text x="82.9" y="99.1">26</text>
<text x="39.2" y="106.1">37</text>
<text x="39.2" y="102.6">38</text>
<text x="44.8" y="107.5">TST_ANA</text>
<text x="44.8" y="104">SG_TST</text>
<text x="77" y="104">OB2</text>
<text x="82.9" y="102.6">23</text>
<text x="39.2" y="109.6">43</text>
<text x="44.8" y="111.1">TST_MODE</text>
<text x="77.1" y="111.1">BRB</text>
<text x="84.7" y="109.6">25</text>
<text x="84.7" y="113.2">22</text>
<text x="48.7" y="119.9" transform="rotate(-90 48.7 119.9)">GND</text>
<text x="52.2" y="119.9" transform="rotate(-90 52.2 119.9)">GND</text>
<text x="55.7" y="119.9" transform="rotate(-90 55.7 119.9)">GND</text>
<text x="69.8" y="119.9" transform="rotate(-90 69.8 119.9)">NC</text>
<text x="73.4" y="119.9" transform="rotate(-90 73.4 119.9)">NC</text>
<text x="76.9" y="119.9" transform="rotate(-90 76.9 119.9)">NC</text>
<text x="77.1" y="114.6">SRB</text>
<text x="80.4" y="119.9" transform="rotate(-90 80.4 119.9)">NC</text>
<text x="47.3" y="125.5" transform="rotate(-90 47.3 125.5)">17</text>
<text x="50.8" y="125.5" transform="rotate(-90 50.8 125.5)">39</text>
<text x="54.3" y="125.5" transform="rotate(-90 54.3 125.5)">44</text>
<text x="68.4" y="123.9" transform="rotate(-90 68.4 123.9)">1</text>
<text x="72" y="125.5" transform="rotate(-90 72 125.5)">20</text>
<text x="75.5" y="125.5" transform="rotate(-90 75.5 125.5)">33</text>
<text x="79" y="125.5" transform="rotate(-90 79 125.5)">34</text>
<text x="54.3" y="196.4" transform="rotate(-90 54.3 196.4)">35</text>
<text x="57.9" y="196.4" transform="rotate(-90 57.9 196.4)">36</text>
<text x="61.4" y="196.4" transform="rotate(-90 61.4 196.4)">4</text>
<text x="64.9" y="196.4" transform="rotate(-90 64.9 196.4)">30</text>
<text x="72" y="196.4" transform="rotate(-90 72 196.4)">40</text>
<text x="75.5" y="196.4" transform="rotate(-90 75.5 196.4)">13</text>
<text x="59.3" y="202.3" transform="rotate(-90 59.3 202.3)">VS</text>
<text x="62.8" y="204" transform="rotate(-90 62.8 204)">VSA</text>
<text x="66.3" y="204" transform="rotate(-90 66.3 204)">VSB</text>
<text x="39.2" y="208.4">41</text>
<text x="39.2" y="204.9">42</text>
<text x="44.8" y="209.8">DIR</text>
<text x="44.8" y="206.3">STEP</text>
<text x="55.7" y="204.1" transform="rotate(-90 55.7 204.1)">VHS</text>
<text x="73.4" y="208.6" transform="rotate(-90 73.4 208.6)">VCC_IO</text>
<text x="76.9" y="207.4" transform="rotate(-90 76.9 207.4)">5VOUT</text>
<text x="39.2" y="215.5">18</text>
<text x="84.7" y="215.5">2</text>
<text x="39.2" y="219">16</text>
<text x="44.8" y="220.4">SCK</text>
<text x="44.8" y="216.9">CS</text>
<text x="77" y="216.9">OA1</text>
<text x="77" y="220.4">OA2</text>
<text x="84.7" y="219">5</text>
<text x="39.2" y="222.5">15</text>
<text x="39.2" y="226.1">14</text>
<text x="44.8" y="223.9">SDI</text>
<text x="44.8" y="227.5">SDO</text>
<text x="77.1" y="227.5">BRA</text>
<text x="84.7" y="226.1">9</text>
<text x="39.2" y="233.1">19</text>
<text x="77.1" y="231">SRA</text>
<text x="84.7" y="229.6">12</text>
<text x="39.2" y="236.6">21</text>
<text x="44.8" y="234.5">EN</text>
<text x="44.8" y="238.1">CLK</text>
<text x="39.2" y="243.7">38</text>
<text x="44.8" y="245.1">SG_TST</text>
<text x="77" y="245.1">OB2</text>
<text x="77" y="241.6">OB1</text>
<text x="82.9" y="243.7">23</text>
<text x="82.9" y="240.2">26</text>
<text x="39.2" y="247.2">37</text>
<text x="39.2" y="250.8">43</text>
<text x="44.8" y="248.6">TST_ANA</text>
<text x="84.7" y="250.8">25</text>
<text x="44.8" y="252.2">TST_MODE</text>
<text x="77.1" y="252.2">BRB</text>
<text x="77.1" y="255.7">SRB</text>
<text x="84.7" y="254.3">22</text>
<text x="48.7" y="261" transform="rotate(-90 48.7 261)">GND</text>
<text x="52.2" y="261" transform="rotate(-90 52.2 261)">GND</text>
<text x="55.7" y="261" transform="rotate(-90 55.7 261)">GND</text>
<text x="69.8" y="261" transform="rotate(-90 69.8 261)">NC</text>
<text x="73.4" y="261" transform="rotate(-90 73.4 261)">NC</text>
<text x="76.9" y="261" transform="rotate(-90 76.9 261)">NC</text>
<text x="80.4" y="261" transform="rotate(-90 80.4 261)">NC</text>
<text x="47.3" y="266.6" transform="rotate(-90 47.3 266.6)">17</text>
<text x="50.8" y="266.6" transform="rotate(-90 50.8 266.6)">39</text>
<text x="54.3" y="266.6" transform="rotate(-90 54.3 266.6)">44</text>
<text x="68.4" y="265" transform="rotate(-90 68.4 265)">1</text>
<text x="72" y="266.6" transform="rotate(-90 72 266.6)">20</text>
<text x="75.5" y="266.6" transform="rotate(-90 75.5 266.6)">33</text>
<text x="79" y="266.6" transform="rotate(-90 79 266.6)">34</text>
</g>
</svg>
